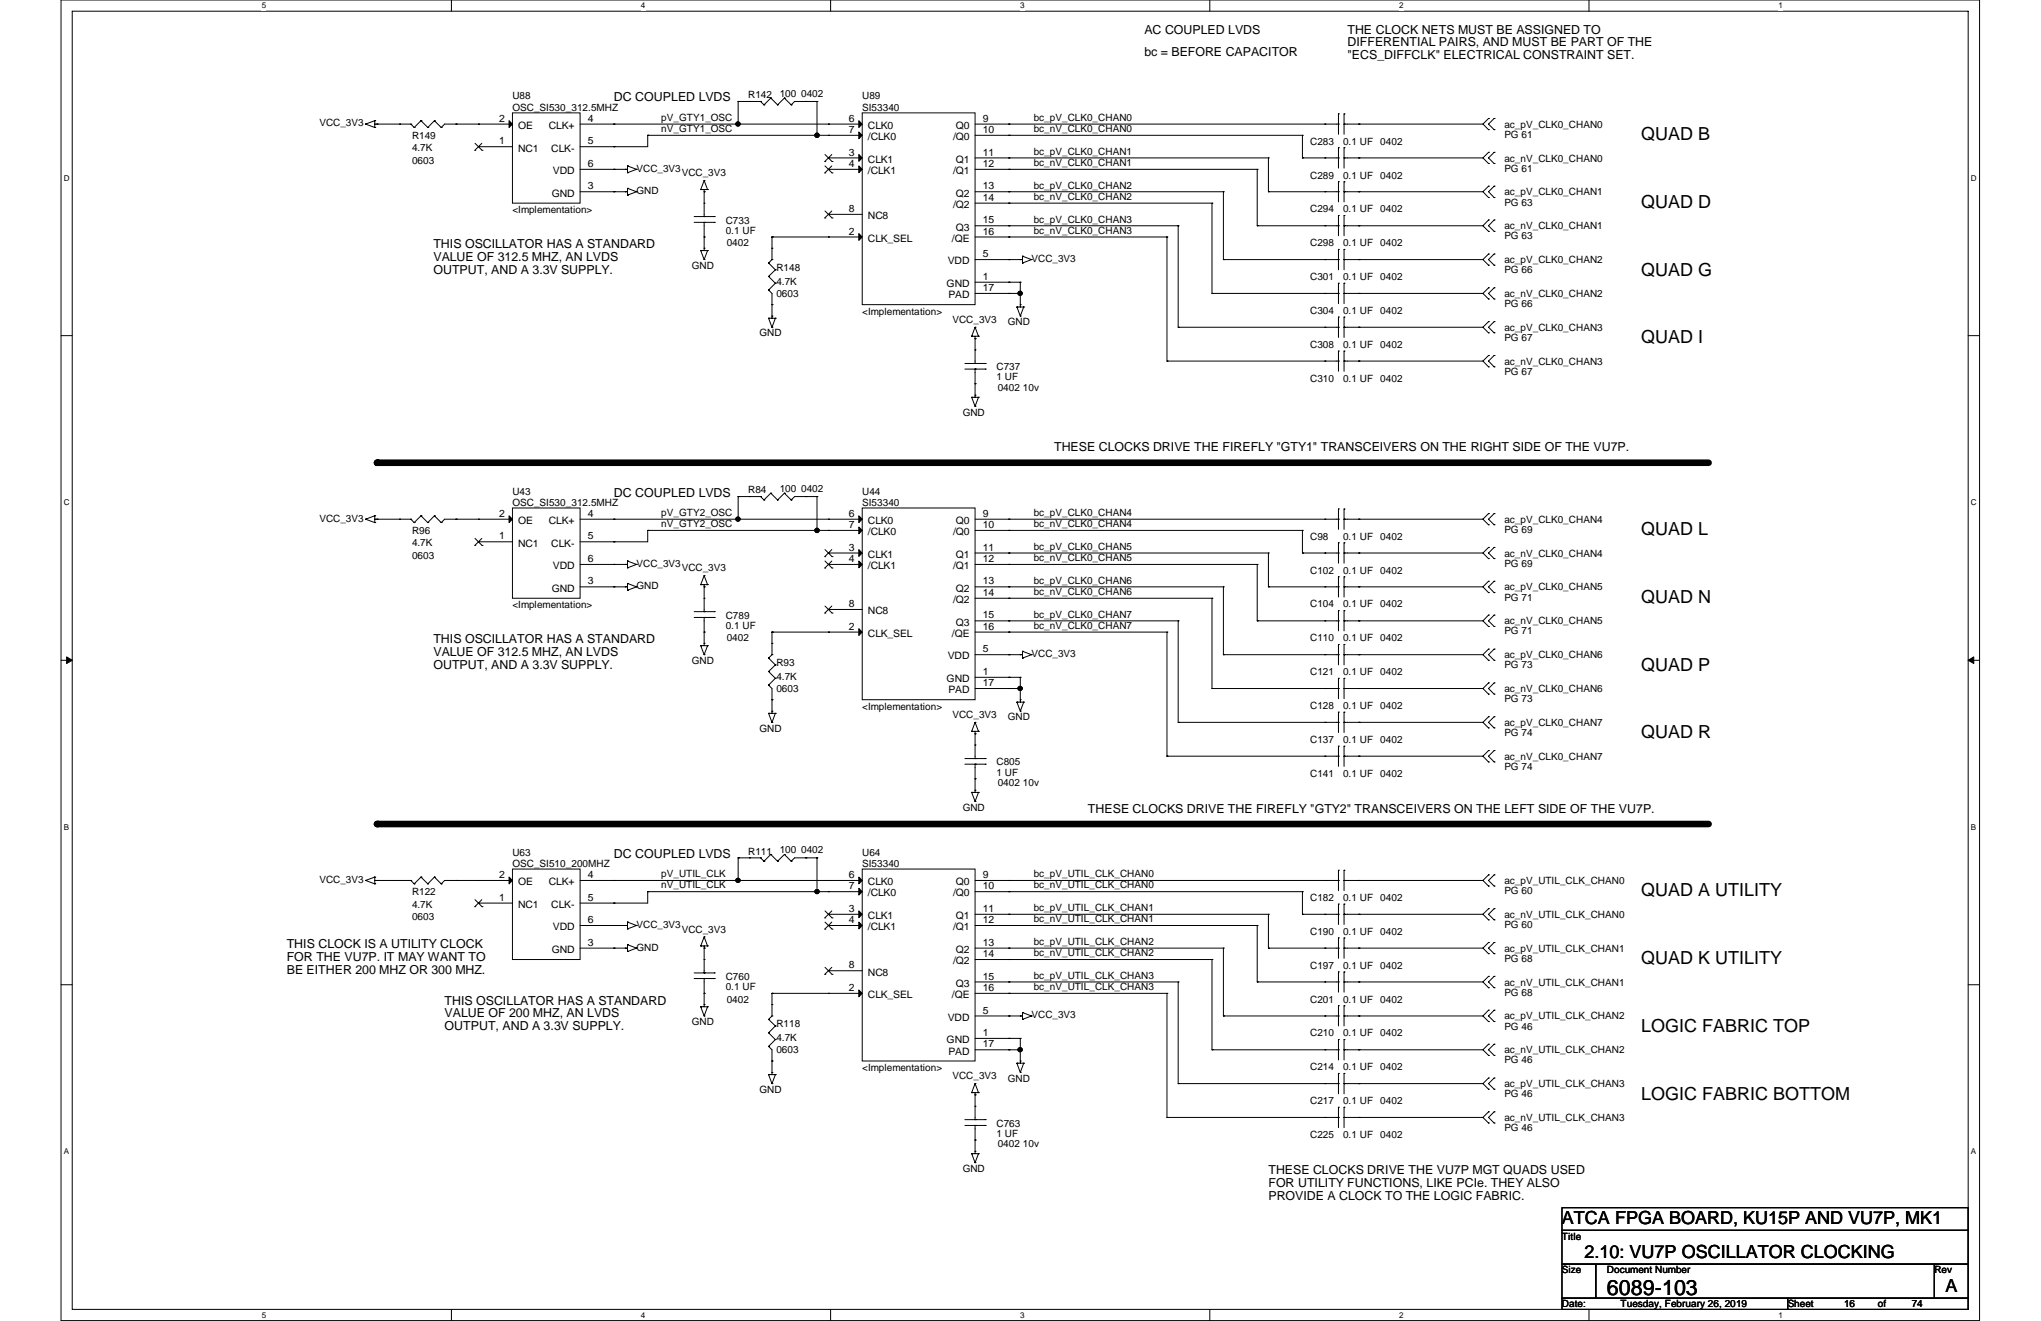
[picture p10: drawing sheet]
<svg xmlns="http://www.w3.org/2000/svg" width="432mm" height="279mm" viewBox="0 0 432 279" stroke-linecap="round" stroke-linejoin="round" font-family="sans-serif">
<path d="M12.9 0h405.9v279.3h-405.9zM15.3 2.4h401.1v274.5h-401.1z" fill="none" stroke="#000" stroke-width=".21"/>
<g fill="#fff">
<path d="M55.4 .3h.9v1.9h-.9z"/>
<path d="M55.4 277.2h.9v1.9h-.9z"/>
</g>
<path d="M95.5 0v2.4M95.5 276.9v2.4" fill="none" stroke="#000" stroke-width=".21"/>
<g fill="#fff">
<path d="M135.6 .3h.9v1.9h-.9z"/>
<path d="M135.6 277.2h.9v1.9h-.9z"/>
</g>
<path d="M175.7 0v2.4M175.7 276.9v2.4" fill="none" stroke="#000" stroke-width=".21"/>
<g fill="#fff">
<path d="M215.8 .3h.9v1.9h-.9z"/>
<path d="M215.8 277.2h.9v1.9h-.9z"/>
</g>
<path d="M255.9 0v2.4M255.9 276.9v2.4" fill="none" stroke="#000" stroke-width=".21"/>
<g fill="#fff">
<path d="M296 .3h1v1.9h-1z"/>
<path d="M296 277.2h1v1.9h-1z"/>
</g>
<path d="M336.2 0v2.4M336.2 276.9v2.4" fill="none" stroke="#000" stroke-width=".21"/>
<g fill="#fff">
<path d="M376.3 .3h.9v1.9h-.9z"/>
<path d="M376.3 277.2h.9v1.9h-.9z"/>
<path d="M13.5 36.7h1.2v1.9h-1.2z"/>
<path d="M417 36.7h1.2v1.9h-1.2z"/>
<path d="M13.5 105.3h1.2v1.9h-1.2z"/>
<path d="M417 105.3h1.2v1.9h-1.2z"/>
</g>
<path d="M12.9 71h2.4M416.4 71h2.4" fill="none" stroke="#000" stroke-width=".21"/>
<g fill="#fff">
<path d="M13.5 173.9h1.1v2h-1.1z"/>
<path d="M417 173.9h1.1v2h-1.1z"/>
</g>
<path d="M12.9 139.7h2.4M416.4 139.7h2.4" fill="none" stroke="#000" stroke-width=".21"/>
<path d="M14.1 138.9v1.4l1.2-.6zM416.4 139.7l1.2 .6v-1.4z" fill="#000" stroke="#000" stroke-width=".21"/>
<g fill="#fff">
<path d="M13.5 242.6h1.1v1.9h-1.1z"/>
<path d="M417 242.6h1.1v1.9h-1.1z"/>
</g>
<g fill="none" stroke="#000" stroke-width=".21">
<path d="M77.3 26.2h.1M77.3 26.2l2 .8M79.3 27h.1M79.3 25.5h.1M79.3 25.5v1.5M79.3 26.2h7.6M79.3 25.5l-2 .7M79.8 26.2h.1M84.5 26.2h.1M86.9 26.2h.1M86.9 26.2l.7 .8M87.6 27h.1"/>
<path d="M89.1 25.5h.1M89.1 25.5l1.4 1.5M89.1 25.5l-1.5 1.5M90.5 27h.1M91.9 25.5h.1M91.9 25.5l1.4 1.5M91.9 25.5l-1.4 1.5M93.3 27h.1M96.5 26.2h.1M100.5 31.8h.1M100.5 30.3l1.5 1.5M101.2 31h.1"/>
<path d="M101.2 26.2h.1M101.2 31h7.2M101.9 30.3l-1.4 1.5M102 31.8h.1M108.4 23.9h14.3v19.1h-14.3zM108.4 26.2h-14.3l-.8 .8M122.7 26.2h59.7M129.9 26.2h.1M129.9 31h.1M129.9 35.8h.1M132.3 35.8h.1M132.8 35.1h.1"/>
<path d="M132.8 36.5h.1M132.8 39.8h.1M132.8 35.1v1.4M132.8 39.8v1.5M132.8 35.8h-10.1M132.8 35.1l1.9 .7M132.8 39.8l1.9 .8M134.7 35.8h.1M134.7 35.8l-1.9 .7M137 28.6h.1M137 28.6v2.4h-14.3M149 38.2h.1"/>
<path d="M149 38.2l-.7 1.9M149 38.2l.7 1.9M156.2 21.5h.1M156.2 21.5h4.7M156.2 21.5v4.7M156.2 26.2h.1M158.5 21.5h.1M160.9 21.5h.1M160.9 21.5l.7 .7M161.6 22.2h.1M163.1 20.7h.1M163.1 20.7l1.4 1.5"/>
<path d="M163.1 20.7l-1.5 1.5M164.5 22.2h.1M165.9 20.7h.1M165.9 20.7l1.5 1.5M165.9 20.7l-1.4 1.5M167.4 22.2h.1M170.5 21.5h.1M172.8 21.5h.1M172.8 21.5h-4.7l-.7 .7M172.8 21.5v7.1M172.8 28.6h.1M174.5 34.2h.1"/>
<path d="M174.5 36.6h.1M174.5 32.7l1.5 1.5M174.5 35.1l1.5 1.5M175.3 26.2h.1M175.3 28.6h.1M175.3 33.4h.1M175.3 35.8h.1M175.3 35.8h7.1M175.3 33.4h7.1M176 32.7l-1.5 1.5M176 35.1l-1.5 1.5M176 34.2h.1"/>
<path d="M176 36.6h.1M182.4 23.9h23.9v40.5h-23.9zM182.4 28.6h-45.4M206.3 35.8h59.7M206.3 33.4h62.1M206.3 28.6h69.2M213.4 26.2h.1M213.4 28.6h.1M213.4 33.4h.1M213.4 35.8h.1M266 35.8h.1M266 35.8v12"/>
<path d="M268.4 33.4h.1M268.4 33.4v7.2M275.5 33.4h.1M275.5 28.6h.1M275.5 28.6v4.8M280.3 33.4h.1M280.3 26.2h.1M283.2 33.4h.1M283.2 31.2h.1M283.2 38.4h.1M283.2 33.4h-7.7M283.2 31.2v4.4"/>
<path d="M283.2 38.4v4.3M283.2 26.2h.1M283.2 24.1h.1M283.2 26.2h-76.9M283.2 24.1v4.3M284.4 31.2h.1M284.4 33.4h.1M284.4 38.4h.1M284.4 33.4h29.3M284.4 31.2v4.4M284.4 38.4v4.3M284.4 24.1h.1"/>
<path d="M284.4 26.2h.1M284.4 26.2h29.3M284.4 24.1v4.3M287.5 33.4h.1M287.5 26.2h.1M313.7 26.2l1.2 1.2M313.7 33.4l1.2 1.2M314.9 25.1h.1M314.9 27.4h.1M314.9 32.2h.1M314.9 34.6h.1M314.9 39.4h.1"/>
<path d="M314.9 25.1l-1.2 1.1M314.9 32.2l-1.2 1.2M314.9 39.4l-1.2 1.2M316.1 27.4h.1M316.1 25.1h.1M316.1 34.6h.1M316.1 32.2h.1M316.1 39.4h.1M316.1 25.1l-1.2 1.1 1.2 1.2M316.1 32.2l-1.2 1.2 1.2 1.2M316.1 39.4l-1.2 1.2 1.2 1.2M129.9 40.6h.1"/>
<path d="M132.3 40.6h.1M132.8 41.3h.1M132.8 40.6h-10.1M134.7 40.6h.1M134.7 40.6l-1.9 .7M146.9 47h4.2M146.9 45.8h4.2M148.3 40.1h.1M148.3 53h.1M148.3 40.1h1.4M148.3 53h1.4M148.3 53l.7 1.9"/>
<path d="M149 45.8h.1M149 47h.1M149 43h.1M149 50.1h.1M149 47v6M149 40.6h.1M149 52.5h.1M149 54.9h.1M149 40.1v5.7M149.7 40.1h.1M149.7 53h.1M149.7 53l-.7 1.9"/>
<path d="M151.1 47h.1M151.1 45.8h.1M162.6 58.5h.1M162.6 55.6h.1M162.6 58.5l1.4 1.4M162.6 55.6l1.4 1.5M163.3 52.5h.1M163.3 54.9h.1M163.3 54.9l-.7 .7M163.3 50.1h.1M163.3 50.1v4.8M163.3 50.1h19.1"/>
<path d="M164 59.9h.1M164 57.1h.1M164 59.9l-1.4 1.4M164 57.1l-1.4 1.4M174.5 46.1h.1M174.5 44.6l1.5 1.5M175.3 50.1h.1M175.3 45.3h.1M175.3 45.3h7.1M176 44.6l-1.5 1.5M176 46.1h.1M206.3 47.8h43"/>
<path d="M206.3 43h50.1M213.4 40.6h.1M213.4 43h.1M213.4 47.8h.1M213.4 50.1h.1M213.4 54.9h.1M213.4 59.7h.1M215.9 54.9h.1M215.9 59.7h.1M215.9 59.7v5.2M215.9 59.7h-9.6M216.3 54.2h.1"/>
<path d="M216.3 55.6h.1M216.3 54.2v1.4M216.3 54.9h-10M216.3 54.2l1.9 .7M218.2 54.9h.1M218.2 54.9l-1.9 .7M246.9 50.1h.1M246.9 50.1h-40.6M246.9 50.1v26.3M249.3 47.8h.1M249.3 47.8v21.4M256.4 43h.1"/>
<path d="M256.4 43v19.1M258.8 40.6h.1M258.8 40.6v14.3M258.8 40.6h-52.5M258.8 54.9h.1M258.8 54.9h24.4M266 47.8h.1M266 47.8h17.2M268.4 40.6h.1M280.3 40.6h.1M280.3 47.8h.1M280.3 54.9h.1"/>
<path d="M283.2 40.6h.1M283.2 59.9h.1M283.2 47.8h.1M283.2 45.6h.1M283.2 54.9h.1M283.2 52.7h.1M283.2 40.6h-14.8M283.2 45.6v4.3M283.2 52.7v4.4M283.2 59.9v4.3M284.4 40.6h.1M284.4 59.9h.1"/>
<path d="M284.4 45.6h.1M284.4 47.8h.1M284.4 52.7h.1M284.4 54.9h.1M284.4 40.6h29.3M284.4 45.6v4.3M284.4 52.7v4.4M284.4 59.9v4.3M287.5 40.6h.1M287.5 47.8h.1M287.5 54.9h.1M313.7 40.6l1.2 1.2"/>
<path d="M313.7 47.8l1.2 1.1M313.7 54.9l1.2 1.2M313.7 54.9h-29.3M313.7 47.8h-29.3M314.9 41.8h.1M314.9 46.5h.1M314.9 48.9h.1M314.9 53.7h.1M314.9 56.1h.1M314.9 46.5l-1.2 1.3M314.9 53.7l-1.2 1.2M316.1 41.8h.1"/>
<path d="M316.1 48.9h.1M316.1 46.5h.1M316.1 56.1h.1M316.1 53.7h.1M316.1 46.5l-1.2 1.3 1.2 1.1M316.1 53.7l-1.2 1.2 1.2 1.2M162.6 61.3h.1M162.6 61.3l.7 .8v5.2M162.6 67.3h.1M162.6 67.3h1.4M162.6 67.3l.7 1.9M163.3 64.4h.1"/>
<path d="M163.3 66.8h.1M163.3 69.2h.1M164 67.3h.1M164 67.3l-.7 1.9M204.1 78.1h4.3M204.1 76.9h4.3M205.6 71.1h.1M205.6 71.1h1.4M206.3 76.9h.1M206.3 78.1h.1M206.3 78.1v5.9M206.3 71.6h.1"/>
<path d="M206.3 69.2h.1M206.3 71.1v5.8M206.3 69.2l-.7 1.9M206.3 69.2l.7 1.9M206.3 74h.1M206.3 62.1h9.6M207 71.1h.1M208.4 78.1h.1M208.4 76.9h.1M213.4 62.1h.1M215.1 64.9h.1M215.1 64.9h1.5"/>
<path d="M215.1 64.9l.8 1.9M215.9 64.4h.1M215.9 66.8h.1M215.9 62.1h.1M216.6 64.9h.1M216.6 64.9l-.7 1.9M246.9 76.4h.1M249.3 69.2h.1M249.3 69.2h33.9M256.4 62.1h.1M256.4 62.1h26.8M280.3 62.1h.1"/>
<path d="M280.3 76.4h.1M280.3 69.2h.1M283.2 62.1h.1M283.2 76.4h.1M283.2 74.3h.1M283.2 69.2h.1M283.2 67.1h.1M283.2 67.1v4.3M283.2 74.3v4.2M283.2 76.4h-36.3M284.4 62.1h.1M284.4 74.3h.1"/>
<path d="M284.4 76.4h.1M284.4 67.1h.1M284.4 69.2h.1M284.4 67.1v4.3M284.4 74.3v4.2M284.4 76.4h29.3M287.5 62.1h.1M287.5 76.4h.1M287.5 69.2h.1M313.7 62.1l1.2 1.1M313.7 69.2l1.2 1.2M313.7 76.4l1.2 1.2"/>
<path d="M313.7 62.1h-29.3M313.7 69.2h-29.3M314.9 60.9h.1M314.9 63.2h.1M314.9 68h.1M314.9 70.4h.1M314.9 75.2h.1M314.9 77.6h.1M314.9 60.9l-1.2 1.2M314.9 68l-1.2 1.2M314.9 75.2l-1.2 1.2M316.1 63.2h.1"/>
<path d="M316.1 60.9h.1M316.1 70.4h.1M316.1 68h.1M316.1 77.6h.1M316.1 75.2h.1M316.1 60.9l-1.2 1.2 1.2 1.1M316.1 68l-1.2 1.2 1.2 1.2M316.1 75.2l-1.2 1.2 1.2 1.2M205.6 84h.1M205.6 84h1.4M205.6 84l.7 1.9M206.3 83.6h.1"/>
<path d="M206.3 85.9h.1M206.3 81.2h.1M207 84h.1M207 84l-.7 1.9M77.3 109.8h.1M77.3 109.8l2 .7M79.3 110.5h.1M79.3 109.1h.1M79.3 109.1v1.4M79.3 109.8h7.6M79.3 109.1l-2 .7M79.8 109.8h.1"/>
<path d="M84.5 109.8h.1M86.9 109.8h.1M86.9 109.8l.7 .7M87.6 110.5h.1M89.1 109.1h.1M89.1 109.1l1.4 1.4M89.1 109.1l-1.5 1.4M90.5 110.5h.1M91.9 109.1h.1M91.9 109.1l1.4 1.4M91.9 109.1l-1.4 1.4M93.3 110.5h.1"/>
<path d="M96.5 109.8h.1M100.5 115.4h.1M100.5 113.9l1.5 1.5M101.2 114.6h.1M101.2 109.8h.1M101.2 114.6h7.2M101.9 113.9l-1.4 1.5M102 115.4h.1M108.4 107.4h14.3v19.1h-14.3zM108.4 109.8h-14.3l-.8 .7M122.7 109.8h59.7M122.7 119.4h10.1"/>
<path d="M129.9 109.8h.1M129.9 114.6h.1M129.9 119.4h.1M132.3 119.4h.1M132.8 118.7h.1M132.8 118.7v1.4M132.8 118.7l1.9 .7M134.7 119.4h.1M134.7 119.4l-1.9 .7M137 112.2h.1M137 112.2v2.4h-14.3M137 112.2h45.4"/>
<path d="M156.2 109.8h.1M156.2 105h.1M156.2 105v4.8M158.5 105h.1M160.9 105h-4.7M160.9 105h.1M160.9 105l.7 .7M161.6 105.7h.1M163.1 104.3h.1M163.1 104.3l1.4 1.4M163.1 104.3l-1.5 1.4M164.5 105.7h.1"/>
<path d="M165.9 104.3h.1M165.9 104.3l1.5 1.4M165.9 104.3l-1.4 1.4M167.4 105.7h.1M170.5 105h.1M172.8 112.2h.1M172.8 105h.1M172.8 105h-4.7l-.7 .7M172.8 105v7.2M174.5 117.7h.1M174.5 118.7l1.5 1.4M174.5 116.2l1.5 1.5"/>
<path d="M175.3 109.8h.1M175.3 112.2h.1M175.3 117h.1M175.3 119.4h.1M175.3 119.4h7.1M175.3 117h7.1M176 116.2l-1.5 1.5M176 118.7l-1.5 1.4M176 117.7h.1M182.4 107.4h23.9v40.6h-23.9zM206.3 119.4h59.7M206.3 117h62.1"/>
<path d="M213.4 109.8h.1M213.4 112.2h.1M213.4 117h.1M213.4 119.4h.1M266 119.4h.1M266 119.4v11.9M268.4 117h.1M268.4 117v7.1M275.5 117h.1M275.5 112.2h-69.2M275.5 112.2h.1M275.5 112.2v4.8"/>
<path d="M280.3 109.8h.1M280.3 117h.1M283.2 109.8h.1M283.2 107.7h.1M283.2 117h.1M283.2 114.8h.1M283.2 109.8h-76.9M283.2 107.7v4.3M283.2 114.8v4.3M283.2 117h-7.7M284.4 107.7h.1M284.4 109.8h.1"/>
<path d="M284.4 114.8h.1M284.4 117h.1M284.4 109.8h29.3M284.4 107.7v4.3M284.4 114.8v4.3M284.4 117h29.3M287.5 109.8h.1M287.5 117h.1M313.7 109.8l1.2 1.2M313.7 117l1.2 1.2M314.9 108.6h.1M314.9 111h.1"/>
<path d="M314.9 115.8h.1M314.9 118.2h.1M314.9 108.6l-1.2 1.2M314.9 115.8l-1.2 1.2M316.1 111h.1M316.1 108.6h.1M316.1 118.2h.1M316.1 115.8h.1M316.1 108.6l-1.2 1.2 1.2 1.2M316.1 115.8l-1.2 1.2 1.2 1.2M129.9 124.1h.1M132.3 124.1h.1"/>
<path d="M132.8 120.1h.1M132.8 124.8h.1M132.8 123.4h.1M132.8 123.4v1.4M132.8 124.1h-10.1M132.8 123.4l1.9 .7M134.7 124.1h.1M134.7 124.1l-1.9 .7M146.9 130.6h4.2M146.9 129.4h4.2M148.3 123.7h.1M148.3 136.6h.1"/>
<path d="M148.3 123.7h1.4M148.3 136.6h1.4M148.3 136.6l.7 1.9M149 126.5h.1M149 133.7h.1M149 124.1h.1M149 121.8h.1M149 136.1h.1M149 138.5h.1M149 123.7v5.7M149 121.8l-.7 1.9M149 121.8l.7 1.9"/>
<path d="M149 129.4h.1M149 130.6h.1M149 130.6v6M149.7 123.7h.1M149.7 136.6h.1M149.7 136.6l-.7 1.9M151.1 130.6h.1M151.1 129.4h.1M162.6 139.2h.1M162.6 139.2l1.4 1.4M163.3 136.1h.1M163.3 133.7h.1"/>
<path d="M163.3 133.7v4.8M163.3 133.7h19.1M163.3 138.5h.1M163.3 138.5l-.7 .7M174.5 120.1h.1M174.5 129.7h.1M174.5 128.2l1.5 1.5M175.3 133.7h.1M175.3 128.9h.1M175.3 128.9h7.1M176 128.2l-1.5 1.5M176 120.1h.1"/>
<path d="M176 129.7h.1M206.3 138.5h10M213.4 124.1h.1M213.4 126.5h.1M213.4 131.3h.1M213.4 133.7h.1M213.4 138.5h.1M215.9 138.5h.1M216.3 137.8h.1M216.3 139.2h.1M216.3 137.8v1.4M216.3 137.8l1.9 .7"/>
<path d="M218.2 138.5h.1M218.2 138.5l-1.9 .7M246.9 133.7h-40.6M246.9 133.7h.1M246.9 133.7v26.2M249.3 131.3h.1M249.3 131.3v21.5M249.3 131.3h-43M256.4 126.5h-50.1M256.4 126.5h.1M256.4 126.5v19.1M258.8 124.1h.1"/>
<path d="M258.8 124.1v14.4M258.8 124.1h-52.5M258.8 138.5h.1M258.8 138.5h24.4M266 131.3h.1M266 131.3h17.2M268.4 124.1h.1M268.4 124.1h14.8M280.3 138.5h.1M280.3 131.3h.1M280.3 124.1h.1M283.2 131.3h.1"/>
<path d="M283.2 129.2h.1M283.2 124.1h.1M283.2 122h.1M283.2 122v4.3M283.2 129.2v4.2M283.2 138.5h.1M283.2 136.3h.1M283.2 136.3v4.3M284.4 129.2h.1M284.4 131.3h.1M284.4 122h.1M284.4 124.1h.1"/>
<path d="M284.4 122v4.3M284.4 129.2v4.2M284.4 136.3h.1M284.4 138.5h.1M284.4 136.3v4.3M287.5 138.5h.1M287.5 131.3h.1M287.5 124.1h.1M313.7 124.1h-29.3M313.7 131.3h-29.3M313.7 124.1l1.2 1.2M313.7 131.3l1.2 1.2"/>
<path d="M313.7 138.5l1.2 1.2M313.7 138.5h-29.3M314.9 122.9h.1M314.9 125.3h.1M314.9 130.1h.1M314.9 132.5h.1M314.9 137.3h.1M314.9 139.7h.1M314.9 122.9l-1.2 1.2M314.9 130.1l-1.2 1.2M314.9 137.3l-1.2 1.2M316.1 125.3h.1"/>
<path d="M316.1 122.9h.1M316.1 132.5h.1M316.1 130.1h.1M316.1 139.7h.1M316.1 137.3h.1M316.1 122.9l-1.2 1.2 1.2 1.2M316.1 130.1l-1.2 1.2 1.2 1.2M316.1 137.3l-1.2 1.2 1.2 1.2M162.6 150.9h.1M162.6 150.9h1.4M162.6 150.9l.7 1.9M162.6 144.9h.1"/>
<path d="M162.6 142h.1M162.6 144.9l.7 .7v5.3M162.6 142l1.4 1.5M163.3 148h.1M163.3 150.4h.1M163.3 152.8h.1M164 150.9h.1M164 150.9l-.7 1.9M164 143.5h.1M164 140.6h.1M164 143.5l-1.4 1.4M164 140.6l-1.4 1.4"/>
<path d="M205.6 154.7h.1M205.6 154.7h1.4M206.3 155.2h.1M206.3 152.8h.1M206.3 154.7v5.7M206.3 152.8l-.7 1.9M206.3 152.8l.7 1.9M206.3 157.6h.1M206.3 143.3h9.6M206.3 145.6h9.6M207 154.7h.1M213.4 143.3h.1"/>
<path d="M213.4 145.6h.1M215.1 148.5h.1M215.1 148.5h1.5M215.1 148.5l.8 1.9M215.9 148h.1M215.9 150.4h.1M215.9 143.3h.1M215.9 143.3v5.2M215.9 145.6h.1M216.6 148.5h.1M216.6 148.5l-.7 1.9M246.9 159.9h.1"/>
<path d="M246.9 159.9h36.3M249.3 152.8h.1M249.3 152.8h33.9M256.4 145.6h.1M256.4 145.6h26.8M280.3 159.9h.1M280.3 152.8h.1M280.3 145.6h.1M283.2 159.9h.1M283.2 157.8h.1M283.2 152.8h.1M283.2 150.6h.1"/>
<path d="M283.2 150.6v4.3M283.2 157.8v4.3M283.2 145.6h.1M283.2 143.5h.1M283.2 143.5v4.3M284.4 143.5h.1M284.4 145.6h.1M284.4 143.5v4.3M284.4 157.8h.1M284.4 159.9h.1M284.4 150.6h.1M284.4 152.8h.1"/>
<path d="M284.4 150.6v4.3M284.4 157.8v4.3M287.5 159.9h.1M287.5 152.8h.1M287.5 145.6h.1M313.7 145.6l1.2 1.2M313.7 152.8l1.2 1.2M313.7 159.9l1.2 1.3M313.7 159.9h-29.3M313.7 152.8h-29.3M313.7 145.6h-29.3M314.9 144.4h.1"/>
<path d="M314.9 146.8h.1M314.9 151.6h.1M314.9 154h.1M314.9 158.7h.1M314.9 144.4l-1.2 1.2M314.9 151.6l-1.2 1.2M314.9 158.7l-1.2 1.2M316.1 146.8h.1M316.1 144.4h.1M316.1 154h.1M316.1 151.6h.1M316.1 158.7h.1"/>
<path d="M316.1 144.4l-1.2 1.2 1.2 1.2M316.1 151.6l-1.2 1.2 1.2 1.2M316.1 158.7l-1.2 1.2 1.2 1.3M204.1 161.6h4.3M204.1 160.4h4.3M205.6 167.6h.1M205.6 167.6h1.4M205.6 167.6l.7 1.9M206.3 167.1h.1M206.3 169.5h.1M206.3 160.4h.1M206.3 161.6h.1"/>
<path d="M206.3 161.6v6M206.3 164.7h.1M207 167.6h.1M207 167.6l-.7 1.9M208.4 161.6h.1M208.4 160.4h.1M314.9 161.2h.1M316.1 161.2h.1M77.3 186.2h.1M77.3 186.2l2 .7M79.3 186.9h.1M79.3 185.5h.1"/>
<path d="M79.3 185.5v1.4M79.3 186.2h7.6M79.3 185.5l-2 .7M79.8 186.2h.1M84.5 186.2h.1M86.9 186.2h.1M86.9 186.2l.7 .7M87.6 186.9h.1M89.1 185.5h.1M89.1 185.5l1.4 1.4M89.1 185.5l-1.5 1.4M90.5 186.9h.1"/>
<path d="M91.9 185.5h.1M91.9 185.5l1.4 1.4M91.9 185.5l-1.4 1.4M93.3 186.9h.1M96.5 186.2h.1M100.5 191.8h.1M100.5 190.3l1.5 1.5M101.2 191h.1M101.2 186.2h.1M101.2 191h7.2M101.9 190.3l-1.4 1.5M102 191.8h.1"/>
<path d="M108.4 183.8h14.3v19.1h-14.3zM108.4 186.2h-14.3l-.8 .7M122.7 186.2h59.7M129.9 186.2h.1M129.9 191h.1M129.9 195.7h.1M132.3 195.7h.1M132.8 195h.1M132.8 196.5h.1M132.8 199.8h.1M132.8 195v1.5M132.8 199.8v1.5"/>
<path d="M132.8 195.7h-10.1M132.8 195l1.9 .7M132.8 199.8l1.9 .7M134.7 195.7h.1M134.7 195.7l-1.9 .8M137 188.6h.1M137 188.6v2.4h-14.3M137 188.6h45.4M149 198.2h.1M149 198.2l-.7 1.9M149 198.2l.7 1.9M156.2 186.2h.1"/>
<path d="M156.2 181.4h.1M156.2 181.4h4.7M156.2 181.4v4.8M158.5 181.4h.1M160.9 181.4h.1M160.9 181.4l.7 .8M161.6 182.2h.1M163.1 180.7h.1M163.1 180.7l1.4 1.5M163.1 180.7l-1.5 1.5M164.5 182.2h.1M165.9 180.7h.1"/>
<path d="M165.9 180.7l1.5 1.5M165.9 180.7l-1.4 1.5M167.4 182.2h.1M170.5 181.4h.1M172.8 188.6h.1M172.8 181.4h.1M172.8 181.4h-4.7l-.7 .8M172.8 181.4v7.2M174.5 194.1h.1M174.5 196.5h.1M174.5 192.7l1.5 1.4M174.5 195l1.5 1.5"/>
<path d="M175.3 186.2h.1M175.3 188.6h.1M175.3 193.4h.1M175.3 195.7h.1M175.3 195.7h7.1M175.3 193.4h7.1M176 192.7l-1.5 1.4M176 195l-1.5 1.5M176 194.1h.1M176 196.5h.1M182.4 183.8h23.9v40.6h-23.9zM206.3 193.4h62.1"/>
<path d="M213.4 186.2h.1M213.4 188.6h.1M213.4 193.4h.1M213.4 195.7h.1M266 195.7h-59.7M266 195.7h.1M266 195.7v12M268.4 193.4h.1M268.4 193.4v7.1M275.5 193.4h.1M275.5 188.6h.1M275.5 188.6h-69.2"/>
<path d="M275.5 188.6v4.8M280.3 186.2h.1M280.3 193.4h.1M283.2 186.2h.1M283.2 184.1h.1M283.2 186.2h-76.9M283.2 184.1v4.3M283.2 198.4h.1M283.2 198.4v4.3M283.2 193.4h.1M283.2 191.2h.1M283.2 191.2v4.3"/>
<path d="M283.2 193.4h-7.7M284.4 198.4h.1M284.4 198.4v4.3M284.4 184.1h.1M284.4 186.2h.1M284.4 186.2h29.3M284.4 184.1v4.3M284.4 191.2h.1M284.4 193.4h.1M284.4 191.2v4.3M284.4 193.4h29.3M287.5 186.2h.1"/>
<path d="M287.5 193.4h.1M313.7 186.2l1.2 1.2M313.7 193.4l1.2 1.2M314.9 185h.1M314.9 187.4h.1M314.9 192.2h.1M314.9 194.6h.1M314.9 199.3h.1M314.9 185l-1.2 1.2M314.9 192.2l-1.2 1.2M314.9 199.3l-1.2 1.2M316.1 187.4h.1"/>
<path d="M316.1 185h.1M316.1 194.6h.1M316.1 192.2h.1M316.1 199.3h.1M316.1 185l-1.2 1.2 1.2 1.2M316.1 192.2l-1.2 1.2 1.2 1.2M316.1 199.3l-1.2 1.2 1.2 1.2M12.9 208.3h2.4M129.9 200.5h.1M132.3 200.5h.1M132.8 201.3h.1M132.8 200.5h-10.1"/>
<path d="M134.7 200.5h.1M134.7 200.5l-1.9 .8M146.9 207h4.2M146.9 205.8h4.2M148.3 200.1h.1M148.3 212.9h.1M148.3 200.1h1.4M148.3 212.9h1.4M148.3 212.9l.7 2M149 205.8h.1M149 207h.1M149 207v5.9"/>
<path d="M149 202.9h.1M149 210.1h.1M149 200.5h.1M149 212.5h.1M149 214.9h.1M149 200.1v5.7M149.7 200.1h.1M149.7 212.9h.1M149.7 212.9l-.7 2M151.1 207h.1M151.1 205.8h.1M162.6 218.4h.1"/>
<path d="M162.6 215.6h.1M162.6 218.4l1.4 1.5M162.6 215.6l1.4 1.4M163.3 214.9h.1M163.3 214.9l-.7 .7M163.3 212.5h.1M163.3 210.1h.1M163.3 210.1v4.8M163.3 210.1h19.1M164 219.9h.1M164 217h.1M164 219.9l-1.4 1.4"/>
<path d="M164 217l-1.4 1.4M174.5 206.1h.1M174.5 204.6l1.5 1.5M175.3 210.1h.1M175.3 205.3h.1M175.3 205.3h7.1M176 204.6l-1.5 1.5M176 206.1h.1M206.3 214.9h10M213.4 200.5h.1M213.4 202.9h.1M213.4 207.7h.1"/>
<path d="M213.4 210.1h.1M213.4 214.9h.1M213.4 219.6h.1M215.9 214.9h.1M215.9 219.6h.1M215.9 219.6v5.3M215.9 219.6h-9.6M216.3 214.2h.1M216.3 215.6h.1M216.3 214.2v1.4M216.3 214.2l1.9 .7M218.2 214.9h.1"/>
<path d="M218.2 214.9l-1.9 .7M246.9 210.1h-40.6M246.9 210.1h.1M246.9 210.1v26.2M249.3 207.7h.1M249.3 207.7v21.5M249.3 207.7h-43M256.4 202.9h-50.1M256.4 202.9h.1M256.4 202.9v19.1M258.8 200.5h.1M258.8 200.5v14.4"/>
<path d="M258.8 200.5h-52.5M258.8 214.9h.1M258.8 214.9h24.4M266 207.7h.1M266 207.7h17.2M268.4 200.5h.1M280.3 207.7h.1M280.3 214.9h.1M280.3 200.5h.1M283.2 207.7h.1M283.2 205.6h.1M283.2 214.9h.1"/>
<path d="M283.2 212.7h.1M283.2 205.6v4.2M283.2 212.7v4.3M283.2 219.9h.1M283.2 200.5h.1M283.2 200.5h-14.8M283.2 219.9v4.3M284.4 219.9h.1M284.4 200.5h.1M284.4 200.5h29.3M284.4 219.9v4.3M284.4 205.6h.1"/>
<path d="M284.4 207.7h.1M284.4 212.7h.1M284.4 214.9h.1M284.4 205.6v4.2M284.4 212.7v4.3M287.5 207.7h.1M287.5 214.9h.1M287.5 200.5h.1M313.7 207.7h-29.3M313.7 200.5l1.2 1.2M313.7 207.7l1.2 1.2M313.7 214.9l1.2 1.2"/>
<path d="M313.7 214.9h-29.3M314.9 201.7h.1M314.9 206.5h.1M314.9 208.9h.1M314.9 213.7h.1M314.9 216.1h.1M314.9 206.5l-1.2 1.2M314.9 213.7l-1.2 1.2M316.1 201.7h.1M316.1 208.9h.1M316.1 206.5h.1M316.1 216.1h.1"/>
<path d="M316.1 213.7h.1M316.1 206.5l-1.2 1.2 1.2 1.2M316.1 213.7l-1.2 1.2 1.2 1.2M416.4 208.3h2.4M162.6 221.3h.1M162.6 221.3l.7 .7v5.3M162.6 227.3h.1M162.6 227.3h1.4M162.6 227.3l.7 1.9M163.3 224.4h.1M163.3 226.8h.1M163.3 229.2h.1"/>
<path d="M164 227.3h.1M164 227.3l-.7 1.9M204.1 238h4.3M204.1 236.8h4.3M205.6 231.1h.1M205.6 231.1h1.4M206.3 231.6h.1M206.3 229.2h.1M206.3 231.1v5.7M206.3 229.2l-.7 1.9M206.3 229.2l.7 1.9M206.3 236.8h.1"/>
<path d="M206.3 238h.1M206.3 234h.1M206.3 238v6M206.3 222h9.6M207 231.1h.1M208.4 238h.1M208.4 236.8h.1M213.4 222h.1M215.1 224.9h.1M215.1 224.9h1.5M215.1 224.9l.8 1.9M215.9 224.4h.1"/>
<path d="M215.9 226.8h.1M215.9 222h.1M216.6 224.9h.1M216.6 224.9l-.7 1.9M246.9 236.3h.1M249.3 229.2h.1M249.3 229.2h33.9M256.4 222h.1M256.4 222h26.8M280.3 229.2h.1M280.3 236.3h.1M280.3 222h.1"/>
<path d="M283.2 229.2h.1M283.2 227h.1M283.2 236.3h.1M283.2 234.2h.1M283.2 227v4.4M283.2 234.2v4.3M283.2 236.3h-36.3M283.2 222h.1M284.4 222h.1M284.4 222h29.3M284.4 227h.1M284.4 229.2h.1"/>
<path d="M284.4 234.2h.1M284.4 236.3h.1M284.4 227v4.4M284.4 234.2v4.3M284.4 236.3h29.3M287.5 229.2h.1M287.5 236.3h.1M287.5 222h.1M313.7 222l1.2 1.2M313.7 229.2l1.2 1.2M313.7 236.3l1.2 1.2M313.7 229.2h-29.3"/>
<path d="M314.9 220.9h.1M314.9 223.2h.1M314.9 228h.1M314.9 230.4h.1M314.9 235.2h.1M314.9 237.5h.1M314.9 220.9l-1.2 1.1M314.9 228l-1.2 1.2M314.9 235.2l-1.2 1.1M316.1 223.2h.1M316.1 220.9h.1M316.1 230.4h.1"/>
<path d="M316.1 228h.1M316.1 237.5h.1M316.1 235.2h.1M316.1 220.9l-1.2 1.1 1.2 1.2M316.1 228l-1.2 1.2 1.2 1.2M316.1 235.2l-1.2 1.1 1.2 1.2M205.6 244h.1M205.6 244h1.4M205.6 244l.7 1.9M206.3 243.5h.1M206.3 245.9h.1M206.3 241.1h.1"/>
<path d="M207 244h.1M207 244l-.7 1.9M330.5 255.4h85.9v4.8h-85.9zM330.5 260.2h85.9v7.2h-85.9zM330.5 267.4h7.1v7.2h-7.1zM330.5 274.6h47.7v2.3h-47.7zM337.6 267.4h71.6v7.2h-71.6zM378.2 274.6h38.2v2.3h-38.2zM409.2 267.4h7.2v7.2h-7.2z"/>
</g>
<path d="M79.8 97.9h.1M79.8 97.9h281.7M79.8 174.3h.1M79.8 174.3h281.7" fill="none" stroke="#000" stroke-width="1.4"/>
<g fill="#000" stroke="#000" stroke-width=".21">
<path d="M107.7 25.5l.7 .7-.7 .8z" fill-rule="evenodd"/>
<path d="M181.7 25.5l.7 .7-.7 .8z" fill-rule="evenodd"/>
<path d="M181.7 27.9l.7 .7-.7 .7z" fill-rule="evenodd"/>
<path d="M181.7 32.7l.7 .7-.7 .7z" fill-rule="evenodd"/>
<path d="M181.7 35.1l.7 .7-.7 .7z" fill-rule="evenodd"/>
<path d="M181.7 49.4l.7 .7-.7 .7z" fill-rule="evenodd"/>
<path d="M107.7 109.1l.7 .7-.7 .7z" fill-rule="evenodd"/>
<path d="M181.7 109.1l.7 .7-.7 .7z" fill-rule="evenodd"/>
<path d="M181.7 111.5l.7 .7-.7 .7z" fill-rule="evenodd"/>
<path d="M181.7 116.2l.7 .8-.7 .7z" fill-rule="evenodd"/>
<path d="M181.7 118.7l.7 .7-.7 .7z" fill-rule="evenodd"/>
<path d="M181.7 133l.7 .7-.7 .7z" fill-rule="evenodd"/>
<path d="M107.7 185.5l.7 .7-.7 .7z" fill-rule="evenodd"/>
<path d="M181.7 185.5l.7 .7-.7 .7z" fill-rule="evenodd"/>
<path d="M181.7 187.9l.7 .7-.7 .7z" fill-rule="evenodd"/>
<path d="M181.7 192.7l.7 .7-.7 .7z" fill-rule="evenodd"/>
<path d="M181.7 195l.7 .7-.7 .8z" fill-rule="evenodd"/>
<path d="M181.7 209.4l.7 .7-.7 .7z" fill-rule="evenodd"/>
<circle cx="156.1" cy="26.2" r=".46"/>
<circle cx="172.8" cy="28.6" r=".47"/>
<circle cx="215.8" cy="62" r=".46"/>
<circle cx="156.1" cy="109.8" r=".46"/>
<circle cx="172.8" cy="112.2" r=".47"/>
<circle cx="215.8" cy="145.6" r=".46"/>
<circle cx="156.1" cy="186.2" r=".46"/>
<circle cx="172.9" cy="188.6" r=".46"/>
<circle cx="215.8" cy="222" r=".46"/>
</g>
<text font-size="4.5" x="340" y="273.9">6089-103</text>
<g font-size="3.8">
<text x="347.2" y="29.6">QUAD B</text>
<text x="347.2" y="43.9">QUAD D</text>
<text x="347.2" y="58.3">QUAD G</text>
<text x="347.2" y="72.6">QUAD I</text>
<text x="347.2" y="113.2">QUAD L</text>
<text x="347.2" y="127.5">QUAD N</text>
<text x="347.2" y="141.9">QUAD P</text>
<text x="347.2" y="156.2">QUAD R</text>
<text x="347.2" y="189.6">QUAD A UTILITY</text>
<text x="347.2" y="203.9">QUAD K UTILITY</text>
<text x="347.2" y="218.3">LOGIC FABRIC TOP</text>
<text x="347.2" y="232.6">LOGIC FABRIC BOTTOM</text>
<text x="330.5" y="258.8">ATCA FPGA BOARD, KU15P AND VU7P, MK1</text>
<text x="335.2" y="266">2.10: VU7P OSCILLATOR CLOCKING</text>
<text x="411.6" y="273.2">A</text>
</g>
<g font-size="2.6">
<text x="242.1" y="11.9">bc = BEFORE CAPACITOR</text>
<text x="242.1" y="7.1">AC COUPLED LVDS</text>
<text x="285.1" y="7.1">THE CLOCK NETS MUST BE ASSIGNED TO</text>
<text x="285.1" y="9.8">DIFFERENTIAL PAIRS, AND MUST BE PART OF THE</text>
<text x="285.1" y="12.5">&quot;ECS_DIFFCLK&quot; ELECTRICAL CONSTRAINT SET.</text>
<text x="129.9" y="21.5">DC COUPLED LVDS</text>
<text x="91.7" y="52.5">THIS OSCILLATOR HAS A STANDARD</text>
<text x="91.7" y="55.2">VALUE OF 312.5 MHZ, AN LVDS</text>
<text x="91.7" y="57.9">OUTPUT, AND A 3.3V SUPPLY.</text>
<text x="223" y="95.5">THESE CLOCKS DRIVE THE FIREFLY &quot;GTY1&quot; TRANSCEIVERS ON THE RIGHT SIDE OF THE VU7P.</text>
<text x="129.9" y="105">DC COUPLED LVDS</text>
<text x="91.7" y="136.1">THIS OSCILLATOR HAS A STANDARD</text>
<text x="91.7" y="138.8">VALUE OF 312.5 MHZ, AN LVDS</text>
<text x="91.7" y="141.5">OUTPUT, AND A 3.3V SUPPLY.</text>
<text x="230.2" y="171.9">THESE CLOCKS DRIVE THE FIREFLY &quot;GTY2&quot; TRANSCEIVERS ON THE LEFT SIDE OF THE VU7P.</text>
<text x="129.9" y="181.4">DC COUPLED LVDS</text>
<text x="60.7" y="200.5">THIS CLOCK IS A UTILITY CLOCK</text>
<text x="60.7" y="203.2">FOR THE VU7P. IT MAY WANT TO</text>
<text x="60.7" y="206">BE EITHER 200 MHZ OR 300 MHZ.</text>
<text x="94.1" y="212.5">THIS OSCILLATOR HAS A STANDARD</text>
<text x="94.1" y="215.2">VALUE OF 200 MHZ, AN LVDS</text>
<text x="94.1" y="217.9">OUTPUT, AND A 3.3V SUPPLY.</text>
<text x="268.4" y="248.3">THESE CLOCKS DRIVE THE VU7P MGT QUADS USED</text>
<text x="268.4" y="251">FOR UTILITY FUNCTIONS, LIKE PCIe. THEY ALSO</text>
<text x="268.4" y="253.7">PROVIDE A CLOCK TO THE LOGIC FABRIC.</text>
</g>
<g font-size="2.2">
<text x="105.6" y="25.7">2</text>
<text x="109.6" y="27.3">OE</text>
<text x="116.1" y="27.3">CLK+</text>
<text x="124.4" y="25.7">4</text>
<text x="179.6" y="25.7">6</text>
<text x="179.6" y="28.1">7</text>
<text x="183.6" y="27.3">CLK0</text>
<text x="183.6" y="29.6">/CLK0</text>
<text x="201.6" y="29.6">/Q0</text>
<text x="202.2" y="27.3">Q0</text>
<text x="207.9" y="25.7">9</text>
<text x="207.9" y="28.1">10</text>
<text x="105.6" y="30.5">1</text>
<text x="109.6" y="32">NC1</text>
<text x="116.6" y="32">CLK-</text>
<text x="124.4" y="30.5">5</text>
<text x="124.4" y="35.3">6</text>
<text x="179.6" y="32.9">3</text>
<text x="179.6" y="35.3">4</text>
<text x="183.6" y="34.4">CLK1</text>
<text x="202.2" y="34.4">Q1</text>
<text x="207.9" y="32.9">11</text>
<text x="207.9" y="35.3">12</text>
<text x="116.7" y="41.6">GND</text>
<text x="117" y="36.8">VDD</text>
<text x="124.4" y="40">3</text>
<text x="183.6" y="36.8">/CLK1</text>
<text x="201.6" y="36.8">/Q1</text>
<text x="202.2" y="41.6">Q2</text>
<text x="207.9" y="40">13</text>
<text x="179.6" y="44.8">8</text>
<text x="183.6" y="46.4">NC8</text>
<text x="201.6" y="44">/Q2</text>
<text x="207.9" y="42.5">14</text>
<text x="207.9" y="47.2">15</text>
<text x="179.6" y="49.6">2</text>
<text x="183.6" y="51.1">CLK_SEL</text>
<text x="201.4" y="51.1">/QE</text>
<text x="202.2" y="48.8">Q3</text>
<text x="207.9" y="49.6">16</text>
<text x="200.5" y="55.9">VDD</text>
<text x="207.9" y="59.2">1</text>
<text x="207.9" y="54.4">5</text>
<text x="200.3" y="60.7">GND</text>
<text x="200.7" y="63.1">PAD</text>
<text x="207.9" y="61.6">17</text>
<text x="105.6" y="109.3">2</text>
<text x="109.6" y="110.8">OE</text>
<text x="116.1" y="110.8">CLK+</text>
<text x="124.4" y="109.3">4</text>
<text x="179.6" y="109.3">6</text>
<text x="179.6" y="111.7">7</text>
<text x="183.6" y="110.8">CLK0</text>
<text x="183.6" y="113.2">/CLK0</text>
<text x="201.6" y="113.2">/Q0</text>
<text x="202.2" y="110.8">Q0</text>
<text x="207.9" y="109.3">9</text>
<text x="207.9" y="111.7">10</text>
<text x="105.6" y="114.1">1</text>
<text x="109.6" y="115.6">NC1</text>
<text x="116.6" y="115.6">CLK-</text>
<text x="124.4" y="114.1">5</text>
<text x="124.4" y="118.9">6</text>
<text x="179.6" y="116.5">3</text>
<text x="179.6" y="118.9">4</text>
<text x="183.6" y="118">CLK1</text>
<text x="202.2" y="118">Q1</text>
<text x="207.9" y="116.5">11</text>
<text x="207.9" y="118.9">12</text>
<text x="116.7" y="125.1">GND</text>
<text x="117" y="120.4">VDD</text>
<text x="124.4" y="123.6">3</text>
<text x="183.6" y="120.4">/CLK1</text>
<text x="201.6" y="120.4">/Q1</text>
<text x="202.2" y="125.1">Q2</text>
<text x="207.9" y="123.6">13</text>
<text x="179.6" y="128.4">8</text>
<text x="183.6" y="129.9">NC8</text>
<text x="201.6" y="127.6">/Q2</text>
<text x="207.9" y="126">14</text>
<text x="207.9" y="130.8">15</text>
<text x="179.6" y="133.2">2</text>
<text x="183.6" y="134.7">CLK_SEL</text>
<text x="201.4" y="134.7">/QE</text>
<text x="202.2" y="132.3">Q3</text>
<text x="207.9" y="133.2">16</text>
<text x="207.9" y="138">5</text>
<text x="200.5" y="139.5">VDD</text>
<text x="207.9" y="142.7">1</text>
<text x="200.3" y="144.3">GND</text>
<text x="200.7" y="146.6">PAD</text>
<text x="207.9" y="145.1">17</text>
<text x="105.6" y="185.7">2</text>
<text x="124.4" y="185.7">4</text>
<text x="179.6" y="185.7">6</text>
<text x="207.9" y="185.7">9</text>
<text x="105.6" y="190.5">1</text>
<text x="109.6" y="187.2">OE</text>
<text x="116.1" y="187.2">CLK+</text>
<text x="124.4" y="190.5">5</text>
<text x="179.6" y="188.1">7</text>
<text x="183.6" y="187.2">CLK0</text>
<text x="183.6" y="189.6">/CLK0</text>
<text x="201.6" y="189.6">/Q0</text>
<text x="202.2" y="187.2">Q0</text>
<text x="207.9" y="188.1">10</text>
<text x="109.6" y="192">NC1</text>
<text x="116.6" y="192">CLK-</text>
<text x="117" y="196.8">VDD</text>
<text x="124.4" y="195.2">6</text>
<text x="179.6" y="192.9">3</text>
<text x="179.6" y="195.2">4</text>
<text x="183.6" y="194.4">CLK1</text>
<text x="183.6" y="196.8">/CLK1</text>
<text x="201.6" y="196.8">/Q1</text>
<text x="202.2" y="194.4">Q1</text>
<text x="207.9" y="192.9">11</text>
<text x="207.9" y="195.2">12</text>
<text x="116.7" y="201.5">GND</text>
<text x="124.4" y="200">3</text>
<text x="201.6" y="204">/Q2</text>
<text x="202.2" y="201.5">Q2</text>
<text x="207.9" y="200">13</text>
<text x="207.9" y="202.4">14</text>
<text x="179.6" y="209.6">2</text>
<text x="179.6" y="204.8">8</text>
<text x="183.6" y="206.3">NC8</text>
<text x="202.2" y="208.7">Q3</text>
<text x="207.9" y="207.2">15</text>
<text x="207.9" y="209.6">16</text>
<text x="183.6" y="211.1">CLK_SEL</text>
<text x="200.5" y="215.9">VDD</text>
<text x="201.4" y="211.1">/QE</text>
<text x="207.9" y="214.4">5</text>
<text x="200.3" y="220.6">GND</text>
<text x="207.9" y="219.1">1</text>
<text x="207.9" y="221.5">17</text>
<text x="200.7" y="223.1">PAD</text>
</g>
<g font-size="2.1">
<text x="108.4" y="21">U88</text>
<text x="108.4" y="23.4">OSC_SI530_312.5MHZ</text>
<text x="158.3" y="20.8">R142</text>
<text x="165" y="20.6">100 0402</text>
<text x="182.4" y="21">U89</text>
<text x="182.4" y="23.4">SI53340</text>
<text x="67.6" y="26.8">VCC_3V3</text>
<text x="87.2" y="29.4">R149</text>
<text x="139.9" y="25.6">pV_GTY1_OSC</text>
<text x="139.9" y="27.9">nV_GTY1_OSC</text>
<text x="218.7" y="25.6">bc_pV_CLK0_CHAN0</text>
<text x="218.7" y="27.9">bc_nV_CLK0_CHAN0</text>
<text x="318.3" y="27">ac_pV_CLK0_CHAN0</text>
<text x="318.3" y="29.2">PG 61</text>
<text x="87.2" y="32">4.7K</text>
<text x="87.2" y="34.6">0603</text>
<text x="218.7" y="32.7">bc_pV_CLK0_CHAN1</text>
<text x="218.7" y="35.1">bc_nV_CLK0_CHAN1</text>
<text x="277.2" y="30.6">C283</text>
<text x="284.1" y="30.6">0.1 UF</text>
<text x="292" y="30.6">0402</text>
<text x="318.3" y="34.2">ac_nV_CLK0_CHAN0</text>
<text x="134.7" y="36.3">VCC_3V3</text>
<text x="134.7" y="41.1">GND</text>
<text x="144.2" y="37.3">VCC_3V3</text>
<text x="218.7" y="39.9">bc_pV_CLK0_CHAN2</text>
<text x="277.2" y="37.8">C289</text>
<text x="284.1" y="37.8">0.1 UF</text>
<text x="292" y="37.8">0402</text>
<text x="318.3" y="36.3">PG 61</text>
<text x="318.3" y="41.3">ac_pV_CLK0_CHAN1</text>
<text x="108.4" y="45.1">&lt;Implementation&gt;</text>
<text x="153.5" y="47.3">C733</text>
<text x="218.7" y="42.3">bc_nV_CLK0_CHAN2</text>
<text x="218.7" y="47.1">bc_pV_CLK0_CHAN3</text>
<text x="277.2" y="44.9">C294</text>
<text x="284.1" y="44.9">0.1 UF</text>
<text x="292" y="44.9">0402</text>
<text x="318.3" y="43.5">PG 63</text>
<text x="153.5" y="49.4">0.1 UF</text>
<text x="153.8" y="52.1">0402</text>
<text x="218.7" y="49.4">bc_nV_CLK0_CHAN3</text>
<text x="277.2" y="52.1">C298</text>
<text x="284.1" y="52.1">0.1 UF</text>
<text x="292" y="52.1">0402</text>
<text x="318.3" y="48.5">ac_nV_CLK0_CHAN1</text>
<text x="318.3" y="50.6">PG 63</text>
<text x="146.3" y="56.9">GND</text>
<text x="164.3" y="57.3">R148</text>
<text x="218.2" y="55.4">VCC_3V3</text>
<text x="277.2" y="59.2">C301</text>
<text x="284.1" y="59.2">0.1 UF</text>
<text x="292" y="59.2">0402</text>
<text x="318.3" y="55.7">ac_pV_CLK0_CHAN2</text>
<text x="318.3" y="57.8">PG 66</text>
<text x="164.3" y="60.2">4.7K</text>
<text x="164.3" y="62.8">0603</text>
<text x="318.3" y="62.8">ac_nV_CLK0_CHAN2</text>
<text x="318.3" y="65">PG 66</text>
<text x="160.7" y="71.2">GND</text>
<text x="182.4" y="66.6">&lt;Implementation&gt;</text>
<text x="201.5" y="68.3">VCC_3V3</text>
<text x="213.2" y="68.8">GND</text>
<text x="277.2" y="66.4">C304</text>
<text x="284.1" y="66.4">0.1 UF</text>
<text x="292" y="66.4">0402</text>
<text x="318.3" y="70">ac_pV_CLK0_CHAN3</text>
<text x="277.2" y="73.6">C308</text>
<text x="284.1" y="73.6">0.1 UF</text>
<text x="292" y="73.6">0402</text>
<text x="318.3" y="72.1">PG 67</text>
<text x="318.3" y="77.1">ac_nV_CLK0_CHAN3</text>
<text x="210.8" y="78.3">C737</text>
<text x="210.8" y="80.5">1 UF</text>
<text x="211.1" y="82.6">0402 10v</text>
<text x="277.2" y="80.7">C310</text>
<text x="284.1" y="80.7">0.1 UF</text>
<text x="292" y="80.7">0402</text>
<text x="318.3" y="79.3">PG 67</text>
<text x="203.7" y="87.9">GND</text>
<text x="108.4" y="104.6">U43</text>
<text x="108.4" y="107">OSC_SI530_312.5MHZ</text>
<text x="158.3" y="104.4">R84</text>
<text x="165" y="104.1">100 0402</text>
<text x="182.4" y="104.6">U44</text>
<text x="182.4" y="107">SI53340</text>
<text x="67.6" y="110.3">VCC_3V3</text>
<text x="87.2" y="112.9">R96</text>
<text x="139.9" y="109.1">pV_GTY2_OSC</text>
<text x="139.9" y="111.5">nV_GTY2_OSC</text>
<text x="218.7" y="109.1">bc_pV_CLK0_CHAN4</text>
<text x="218.7" y="111.5">bc_nV_CLK0_CHAN4</text>
<text x="318.3" y="110.6">ac_pV_CLK0_CHAN4</text>
<text x="318.3" y="112.7">PG 69</text>
<text x="87.2" y="115.6">4.7K</text>
<text x="87.2" y="118.2">0603</text>
<text x="134.7" y="119.9">VCC_3V3</text>
<text x="218.7" y="116.3">bc_pV_CLK0_CHAN5</text>
<text x="218.7" y="118.7">bc_nV_CLK0_CHAN5</text>
<text x="277.2" y="114.1">C98</text>
<text x="284.1" y="114.1">0.1 UF</text>
<text x="292" y="114.1">0402</text>
<text x="318.3" y="117.7">ac_nV_CLK0_CHAN4</text>
<text x="318.3" y="119.9">PG 69</text>
<text x="134.7" y="124.7">GND</text>
<text x="144.2" y="120.8">VCC_3V3</text>
<text x="218.7" y="123.4">bc_pV_CLK0_CHAN6</text>
<text x="218.7" y="125.9">bc_nV_CLK0_CHAN6</text>
<text x="277.2" y="121.3">C102</text>
<text x="284.1" y="121.3">0.1 UF</text>
<text x="292" y="121.3">0402</text>
<text x="318.3" y="124.9">ac_pV_CLK0_CHAN5</text>
<text x="108.4" y="128.7">&lt;Implementation&gt;</text>
<text x="153.5" y="130.9">C789</text>
<text x="218.7" y="130.6">bc_pV_CLK0_CHAN7</text>
<text x="277.2" y="128.5">C104</text>
<text x="284.1" y="128.5">0.1 UF</text>
<text x="292" y="128.5">0402</text>
<text x="318.3" y="127">PG 71</text>
<text x="153.5" y="133">0.1 UF</text>
<text x="153.8" y="135.6">0402</text>
<text x="218.7" y="133">bc_nV_CLK0_CHAN7</text>
<text x="277.2" y="135.6">C110</text>
<text x="284.1" y="135.6">0.1 UF</text>
<text x="292" y="135.6">0402</text>
<text x="318.3" y="132">ac_nV_CLK0_CHAN5</text>
<text x="318.3" y="134.2">PG 71</text>
<text x="146.3" y="140.4">GND</text>
<text x="164.3" y="140.9">R93</text>
<text x="164.3" y="143.8">4.7K</text>
<text x="218.2" y="139">VCC_3V3</text>
<text x="277.2" y="142.8">C121</text>
<text x="284.1" y="142.8">0.1 UF</text>
<text x="292" y="142.8">0402</text>
<text x="318.3" y="139.2">ac_pV_CLK0_CHAN6</text>
<text x="318.3" y="141.4">PG 73</text>
<text x="164.3" y="146.4">0603</text>
<text x="277.2" y="149.9">C128</text>
<text x="284.1" y="149.9">0.1 UF</text>
<text x="292" y="149.9">0402</text>
<text x="318.3" y="146.4">ac_nV_CLK0_CHAN6</text>
<text x="318.3" y="148.5">PG 73</text>
<text x="160.7" y="154.7">GND</text>
<text x="182.4" y="150.2">&lt;Implementation&gt;</text>
<text x="201.5" y="151.9">VCC_3V3</text>
<text x="213.2" y="152.4">GND</text>
<text x="318.3" y="153.5">ac_pV_CLK0_CHAN7</text>
<text x="318.3" y="155.7">PG 74</text>
<text x="210.8" y="161.9">C805</text>
<text x="277.2" y="157.1">C137</text>
<text x="284.1" y="157.1">0.1 UF</text>
<text x="292" y="157.1">0402</text>
<text x="318.3" y="160.7">ac_nV_CLK0_CHAN7</text>
<text x="210.8" y="164">1 UF</text>
<text x="211.1" y="166.2">0402 10v</text>
<text x="277.2" y="164.3">C141</text>
<text x="284.1" y="164.3">0.1 UF</text>
<text x="292" y="164.3">0402</text>
<text x="318.3" y="162.9">PG 74</text>
<text x="203.7" y="171.4">GND</text>
<text x="108.4" y="181">U63</text>
<text x="108.4" y="183.4">OSC_SI510_200MHZ</text>
<text x="139.9" y="185.5">pV_UTIL_CLK</text>
<text x="158.3" y="180.8">R111</text>
<text x="165" y="180.5">100 0402</text>
<text x="182.4" y="181">U64</text>
<text x="182.4" y="183.4">SI53340</text>
<text x="218.7" y="185.5">bc_pV_UTIL_CLK_CHAN0</text>
<text x="67.6" y="186.7">VCC_3V3</text>
<text x="87.2" y="189.4">R122</text>
<text x="87.2" y="192">4.7K</text>
<text x="139.9" y="187.9">nV_UTIL_CLK</text>
<text x="218.7" y="187.9">bc_nV_UTIL_CLK_CHAN0</text>
<text x="277.2" y="190.5">C182</text>
<text x="284.1" y="190.5">0.1 UF</text>
<text x="292" y="190.5">0402</text>
<text x="318.3" y="187">ac_pV_UTIL_CLK_CHAN0</text>
<text x="318.3" y="189.1">PG 60</text>
<text x="87.2" y="194.6">0603</text>
<text x="134.7" y="196.3">VCC_3V3</text>
<text x="144.2" y="197.2">VCC_3V3</text>
<text x="218.7" y="192.7">bc_pV_UTIL_CLK_CHAN1</text>
<text x="218.7" y="195.1">bc_nV_UTIL_CLK_CHAN1</text>
<text x="277.2" y="197.7">C190</text>
<text x="284.1" y="197.7">0.1 UF</text>
<text x="292" y="197.7">0402</text>
<text x="318.3" y="194.1">ac_nV_UTIL_CLK_CHAN0</text>
<text x="318.3" y="196.3">PG 60</text>
<text x="134.7" y="201">GND</text>
<text x="218.7" y="199.9">bc_pV_UTIL_CLK_CHAN2</text>
<text x="218.7" y="202.3">bc_nV_UTIL_CLK_CHAN2</text>
<text x="318.3" y="201.3">ac_pV_UTIL_CLK_CHAN1</text>
<text x="318.3" y="203.5">PG 68</text>
<text x="153.5" y="207.3">C760</text>
<text x="153.5" y="209.4">0.1 UF</text>
<text x="218.7" y="207">bc_pV_UTIL_CLK_CHAN3</text>
<text x="218.7" y="209.4">bc_nV_UTIL_CLK_CHAN3</text>
<text x="277.2" y="204.9">C197</text>
<text x="284.1" y="204.9">0.1 UF</text>
<text x="292" y="204.9">0402</text>
<text x="318.3" y="208.4">ac_nV_UTIL_CLK_CHAN1</text>
<text x="153.8" y="212">0402</text>
<text x="218.2" y="215.4">VCC_3V3</text>
<text x="277.2" y="212">C201</text>
<text x="284.1" y="212">0.1 UF</text>
<text x="292" y="212">0402</text>
<text x="318.3" y="210.6">PG 68</text>
<text x="318.3" y="215.6">ac_pV_UTIL_CLK_CHAN2</text>
<text x="146.3" y="216.8">GND</text>
<text x="164.3" y="217.3">R118</text>
<text x="164.3" y="220.2">4.7K</text>
<text x="277.2" y="219.2">C210</text>
<text x="284.1" y="219.2">0.1 UF</text>
<text x="292" y="219.2">0402</text>
<text x="318.3" y="217.8">PG 46</text>
<text x="164.3" y="222.8">0603</text>
<text x="182.4" y="226.6">&lt;Implementation&gt;</text>
<text x="277.2" y="226.4">C214</text>
<text x="284.1" y="226.4">0.1 UF</text>
<text x="292" y="226.4">0402</text>
<text x="318.3" y="222.8">ac_nV_UTIL_CLK_CHAN2</text>
<text x="318.3" y="224.9">PG 46</text>
<text x="160.7" y="231.1">GND</text>
<text x="201.5" y="228.3">VCC_3V3</text>
<text x="213.2" y="228.8">GND</text>
<text x="277.2" y="233.5">C217</text>
<text x="284.1" y="233.5">0.1 UF</text>
<text x="292" y="233.5">0402</text>
<text x="318.3" y="230">ac_pV_UTIL_CLK_CHAN3</text>
<text x="318.3" y="232.1">PG 46</text>
<text x="210.8" y="238.3">C763</text>
<text x="318.3" y="237.1">ac_nV_UTIL_CLK_CHAN3</text>
<text x="318.3" y="239.3">PG 46</text>
<text x="210.8" y="240.5">1 UF</text>
<text x="211.1" y="242.6">0402 10v</text>
<text x="277.2" y="240.7">C225</text>
<text x="284.1" y="240.7">0.1 UF</text>
<text x="292" y="240.7">0402</text>
<text x="203.7" y="247.9">GND</text>
<text x="330.5" y="262.2">Title</text>
<text x="330.5" y="269.3">Size</text>
<text x="340" y="269.3">Document Number</text>
<text x="409.2" y="269.3">Rev</text>
<text x="330.5" y="276.5">Date:</text>
<text x="342.9" y="276.5">Tuesday, February 26, 2019</text>
<text x="378.2" y="276.5">Sheet</text>
<text x="390.1" y="276.5">16</text>
<text x="397.3" y="276.5">of</text>
<text x="404.5" y="276.5">74</text>
</g>
<g font-size="1.7">
<text x="55.4" y="1.8">5</text>
<text x="135.6" y="1.8">4</text>
<text x="215.8" y="1.8">3</text>
<text x="296" y="1.8">2</text>
<text x="376.3" y="1.8">1</text>
<text x="13.5" y="38.2">D</text>
<text x="417" y="38.2">D</text>
<text x="13.5" y="106.8">C</text>
<text x="417" y="106.8">C</text>
<text x="13.5" y="175.5">B</text>
<text x="417" y="175.5">B</text>
<text x="13.5" y="244.1">A</text>
<text x="417" y="244.1">A</text>
<text x="55.4" y="278.7">5</text>
<text x="135.6" y="278.7">4</text>
<text x="215.8" y="278.7">3</text>
<text x="296" y="278.7">2</text>
<text x="376.3" y="278.7">1</text>
</g>
</svg>
